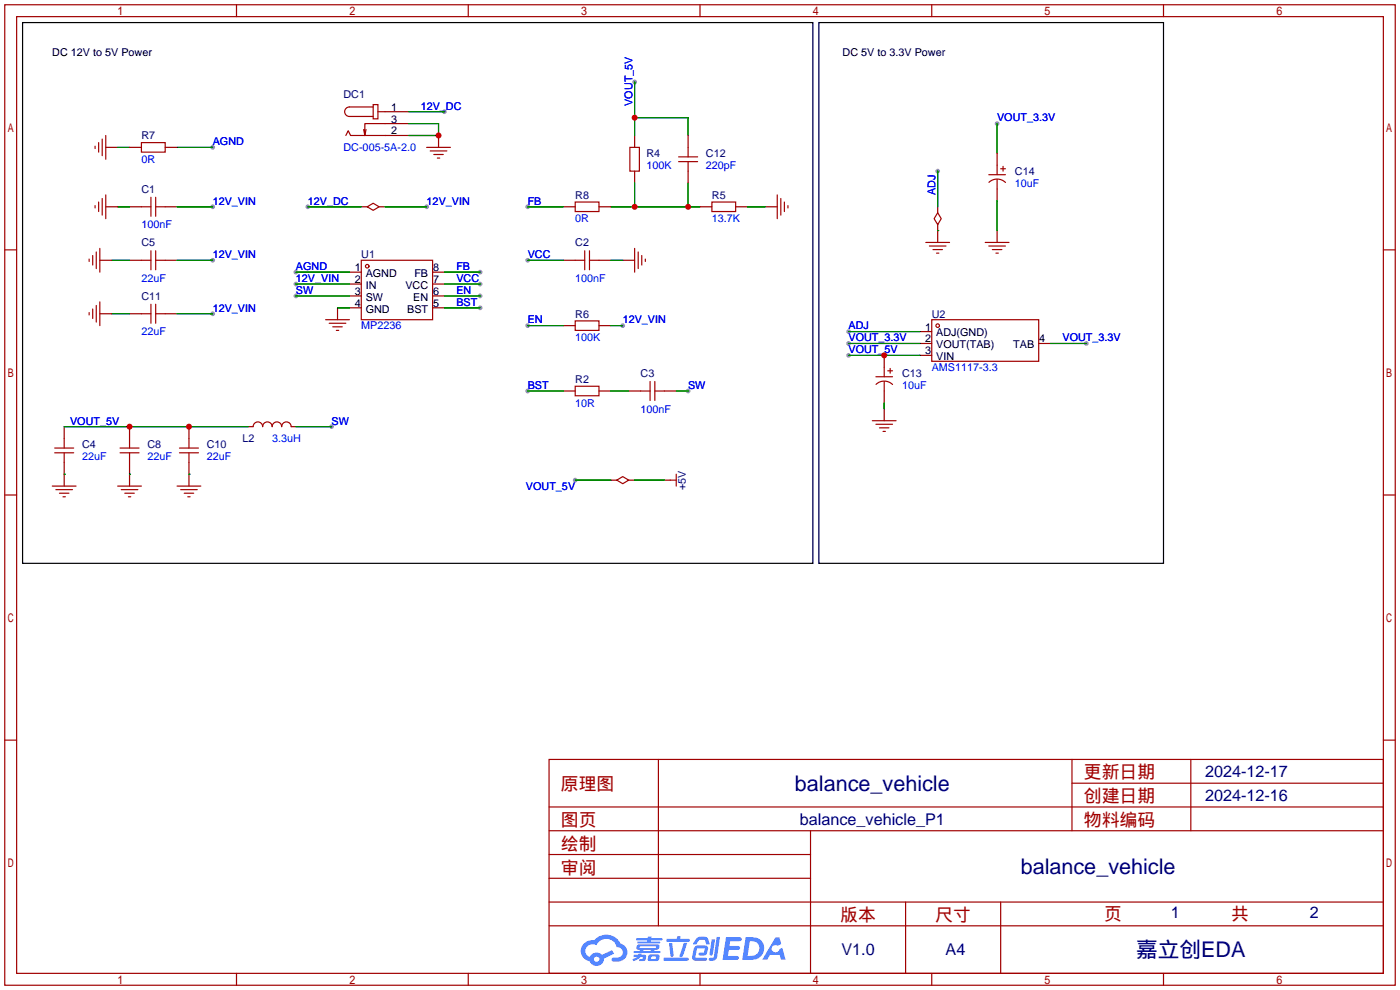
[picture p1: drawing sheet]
<svg xmlns="http://www.w3.org/2000/svg" width="299mm" height="212mm" viewBox="0 0 299 212" stroke-linecap="round" stroke-linejoin="round" font-family="sans-serif">
<g fill="#999">
<circle cx="112.8" cy="83.6" r=".51"/>
<circle cx="135.6" cy="17.5" r=".51"/>
<circle cx="45.5" cy="44.2" r=".51"/>
<circle cx="45.5" cy="55.6" r=".51"/>
<circle cx="112.8" cy="55.6" r=".51"/>
<circle cx="147.1" cy="83.6" r=".51"/>
<circle cx="70.9" cy="91.2" r=".51"/>
<circle cx="45.5" cy="31.5" r=".51"/>
<circle cx="133.1" cy="69.6" r=".51"/>
<circle cx="112.8" cy="69.6" r=".51"/>
<circle cx="112.8" cy="44.2" r=".51"/>
<circle cx="45.5" cy="67.1" r=".51"/>
<circle cx="63.2" cy="58.2" r=".51"/>
<circle cx="63.2" cy="60.7" r=".51"/>
<circle cx="63.2" cy="63.2" r=".51"/>
<circle cx="102.6" cy="58.2" r=".51"/>
<circle cx="102.6" cy="60.7" r=".51"/>
<circle cx="102.6" cy="63.2" r=".51"/>
<circle cx="102.6" cy="65.8" r=".51"/>
<circle cx="181.4" cy="75.9" r=".51"/>
<circle cx="181.4" cy="73.4" r=".51"/>
<circle cx="213.1" cy="26.4" r=".51"/>
<circle cx="181.4" cy="70.9" r=".51"/>
<circle cx="232.2" cy="73.4" r=".51"/>
<circle cx="95" cy="23.9" r=".51"/>
<circle cx="91.2" cy="44.2" r=".51"/>
<circle cx="65.8" cy="44.2" r=".51"/>
<circle cx="122.9" cy="102.6" r=".51"/>
<circle cx="200.4" cy="36.6" r=".51"/>
</g>
<g fill="none" stroke="#a10000" stroke-width=".25">
<path d="M1 1h297.2v209.6h-297.2zM3.6 3.6h292.1v204.4h-292.1zM50.5 1v2.6M100.1 1v2.6M149.6 1v2.6M199.1 1v2.6M248.7 1v2.6M1 53.4h2.6M295.7 53.4h2.5M1 105.8h2.6M295.7 105.8h2.5M1 158.2h2.6"/>
<path d="M295.7 158.2h2.5M117.3 162.3h178.4v45.7h-178.4zM117.3 177.5h178.4M117.3 172.5h178.4M140.7 162.3v35.6M173.2 177.5v30.5M229.1 162.3v15.2M229.1 167.4h66.6M254.5 162.3v15.2M117.3 182.6h55.9M117.3 197.9h178.4M117.3 192.8h178.4"/>
<path d="M117.3 187.7h55.9M193.5 192.8v15.2M213.9 192.8v15.2M50.5 208v2.6M100.1 208v2.6M149.6 208v2.6M199.1 208v2.6M248.7 208v2.6"/>
</g>
<g fill="#5487ff">
<path d="M155.2 200.3h2.6a.48 .48 0 0 1 .7 .4 .48 .48 0 0 1-.6 .4h-1.8l-.2 1.1h1.9a.43 .43 0 0 1 .4 .4 .43 .43 0 0 1-.5 .4h-1.9l-.2 1.3h1.7a.45 .45 0 0 1 .5 .2 .45 .45 0 0 1-.1 .6h-3.3z"/>
<path d="M165.7 200.3h.9l.4 1.5-.8 .3a.84 .84 0 0 0-1.2 .3 .84 .84 0 0 0 .4 1.1 .84 .84 0 0 0 1.1-.4l.1-.2 .6-.3 .7 2.5h-1l-.2-1h-2.1l-.6 1h-1.1z"/>
<path d="M152.1 200.8h.7l-.5 3.1a.36 .36 0 0 1-.3 .3 .36 .36 0 0 1-.4-.3z"/>
<path d="M153.2 200.2h.7l-.6 4.3a1.13 1.13 0 0 1-1.8 .6l.2-.4h.7l.2-.2z"/>
<path d="M148.9 200.6l.6-.4h1a.77 .77 0 0 1 .9 .5l.3 1-.2 .2h-.5l-.3-.9-.2-.2-1 .1-.7 1-.6-.1-.1-.2z"/>
<path d="M148.4 202.4l.6-.3h1.7a.81 .81 0 0 1 .7 .5 .81 .81 0 0 1-.2 .8 .81 .81 0 0 1-.9 .8h-.7a.32 .32 0 0 1-.3-.3 .32 .32 0 0 1 .4-.3h.7l.2-.9-1.6 .1-.4 1.8 2.2 .1a.32 .32 0 0 1 .3 .4 .32 .32 0 0 1-.4 .2h-2.2l-.5-.3-.1-.5z"/>
<path d="M141.9 204.7h5a.33 .33 0 0 1 .3 .3 .33 .33 0 0 1-.3 .3h-4.9l-.2-.1z"/>
<path d="M146.1 201.5h.8l-.7 2a.98 .98 0 0 1-.7 1.1l-.3-.3z"/>
<path d="M143 201.6h.7l.3 2.5a.34 .34 0 0 1-.3 .4 .34 .34 0 0 1-.4-.3z"/>
<path d="M142.5 200.7h2.1l.3-.6h.6l-.1 .6h1.7a.32 .32 0 0 1 .4 .3 .32 .32 0 0 1-.4 .3h-4.5l-.2-.2z"/>
<path d="M135.5 204.1h.9l.1-.3h.6v.3h.8a.82 .82 0 0 1-.5 1.3h-.8v-.4l.7-.1 .1-.3a.68 .68 0 0 0-1 .4l-1.1 .4-.1-.4 .9-.5h-.7z"/>
<path d="M136 200.5h2.4l.1-.3h.7v.3h2.2l.2 .3-.2 .2h-2.3v.2h1.8l.2 .3-.2 .1h-4.5l-.1-.4h2l.1-.2h-2.3l-.1-.2z"/>
<path d="M159.4 200.3l-.8 4.9h1.7a2.5 2.5 0 0 0 3-2.5 2.5 2.5 0 0 0-3.1-2.4zM160.3 201.1a1.61 1.61 0 0 1 2 1.5 1.61 1.61 0 0 1-1.8 1.7h-.7z"/>
<path d="M136.2 202a.55 .55 0 0 0-.2 .8 .55 .55 0 0 0 .7 .2l.1 .3h-1.3v.3l5.4 .1 .3-.2-.2-.2h-1.2l.2-.3a.7 .7 0 0 0 .8-.3 .7 .7 0 0 0 0-.8l-4.2-.1zM136.8 202.3l3.3-.1 .1 .1-.2 .3h-3.2zM137.5 203h1.7l-.2 .3h-1.4z"/>
<path d="M138.6 204.2a1.05 1.05 0 0 0 0 1.2 2.91 2.91 0 0 0 2.2-.2 .98 .98 0 0 0 0-1.2h-1.6zM139.2 204.5l.9-.1 .1 .4-.2 .2-.8-.1z"/>
<path d="M124.9 201.6a2.23 2.23 0 0 0-.7 2.3 2.23 2.23 0 0 0 1.8 1.6 1.58 1.58 0 0 0 1.8 .9 1.58 1.58 0 0 0 1.3-1.5l2.2-1.1-.5-.7-2.1 1a1.65 1.65 0 0 0-2.7 .4 1.45 1.45 0 0 1-.8-1.9 1.45 1.45 0 0 1 2-.7l.3 .1a2.3 2.3 0 0 1 2.3-1.3 2.3 2.3 0 0 1 2 1.7 1.12 1.12 0 0 1 1.3 1 1.12 1.12 0 0 1-1.1 1.2h-.7a.45 .45 0 0 0-.6 .4 .45 .45 0 0 0 .5 .5 2.21 2.21 0 0 0 2.2-.5 2.21 2.21 0 0 0 .5-2.3 2.13 2.13 0 0 0-1.3-1.1 3.3 3.3 0 0 0-5.6-.7l-1.1 .1zM127 205a.57 .57 0 0 1 1.1 0 .57 .57 0 0 1-1.1 0z"/>
</g>
<g fill="none" stroke="#870000" stroke-width=".25">
<path d="M22.6 31.5h2.5M27.7 31.5h2.5M35.3 31.5h2.5M82.3 23.9h5.1M82.3 29h5.1M82.3 26.4h5.1M93.7 29v2.5M135.6 29v2.5M135.6 36.6v2.5M147.1 29v2.5M147.1 36.6v2.5M213.1 32.8v2.5"/>
<path d="M21.3 55.6h2.6M22.6 44.2h2.5M27.7 55.6h2.5M27.7 44.2h2.5M35.3 55.6h2.5M35.3 44.2h2.5M74.7 58.2h2.5M77.2 44.2h1.3M81 44.2h1.3M92.5 58.2h2.5M120.4 55.6h2.5M120.4 44.2h2.5"/>
<path d="M128 55.6h2.6M128 44.2h2.6M133.1 55.6h2.5M149.6 44.2h2.5M157.2 44.2h2.6M163.6 44.2h2.5M200.4 44.2v1.3M200.4 48v3.8M213.1 40.4v2.5M213.1 49.3v2.5M21.3 67.1h2.6M27.7 67.1h2.5"/>
<path d="M35.3 67.1h2.5M72.1 65.8v2.5M74.7 60.7h2.5M74.7 63.2h2.5M74.7 65.8h2.5M92.5 60.7h2.5M92.5 63.2h2.5M92.5 65.8h2.5M120.4 69.6h2.5M128 69.6h2.6M189 75.9v2.6M196.6 70.9h2.5"/>
<path d="M196.6 73.4h2.5M196.6 75.9h2.5M222 73.4h2.5M13.7 91.2v2.5M13.7 98.8v5.1M27.7 91.2v2.5M27.7 98.8v5.1M40.4 91.2v2.5M40.4 98.8v5.1M53.1 91.2h1M62.2 91.2h1M120.4 83.6h2.5"/>
<path d="M128 83.6h2.6M134.4 83.6h2.5M142 83.6h2.5M189 83.6v2.5M189 87.4v2.5M130.6 102.6h1.2M134.4 102.6h1.2M142 102.6h1.3"/>
</g>
<g fill="none" stroke="#a10000" stroke-width=".25">
<path d="M20.3 31.2v.6M21.1 30.5v2M21.8 29.7v3.6M22.6 29v5M30.2 30.5h5.1v2h-5.1zM73.9 29l.5-1.1 .5 1.1h7.4M78.2 27.7l-.2 1.3M79.8 22.4h1v3h-1zM79.8 22.9h-5.1a1.02 1.02 0 0 0-1 1 1.02 1.02 0 0 0 1 1h5.1M80.8 23.9h1.5M82.3 26.4h-4.3v2.6l-.3-1.3M91.2 31.5h5.1"/>
<path d="M91.9 32.3h3.6M92.7 33h2M93.5 33.8h.5M134.6 31.5h2.1v5.1h-2.1zM145 34.5h4.1M145 33.5h4.1M147.1 31.5v2M147.1 34.5v2.1M211.3 37.3h3.6M211.4 39a2.54 2.54 0 0 1 3.5 0M213.1 35.3v2M213.1 38.4v2"/>
<path d="M213.9 36.1h1M214.4 35.6v1M19 55.4v.5M19.8 54.6v2M20.3 43.9v.5M20.6 53.8v3.6M21.1 43.2v2M21.3 53.1v5.1M21.8 42.4v3.6M22.6 41.7v5M30.2 55.6h2.1M30.2 44.2h2.1"/>
<path d="M32.3 42.2v4M32.3 53.6v4.1M33.3 55.6h2M33.3 44.2h2M33.3 42.2v4M33.3 53.6v4.1M77.2 55.6h15.3v12.7h-15.3zM78.5 44.2l1.3-.8 1.2 .8-1.2 .8zM122.9 43.2h5.1v2h-5.1zM122.9 55.6h2.1M125 53.6v4.1M126 55.6h2"/>
<path d="M126 53.6v4.1M135.6 53.1v5.1M136.4 53.8v3.6M137.2 54.6v2M137.9 55.4v.5M152.1 43.2h5.1v2h-5.1zM166.1 41.7v5M166.9 42.4v3.6M167.6 43.2v2M168.4 43.9v.5M197.9 51.8h5M198.6 52.6h3.6"/>
<path d="M199.4 53.3h2M200.2 54.1h.5M200.4 45.5l.8 1.2-.8 1.3-.8-1.3zM210.6 51.8h5M211.3 52.6h3.6M212.1 53.3h2M212.9 54.1h.5M19 66.8v.5M19.8 66v2.1M20.6 65.3v3.5M21.3 64.5v5.1M30.2 67.1h2.1"/>
<path d="M32.3 65v4.1M33.3 65v4.1M33.3 67.1h2M69.6 68.3h5.1M70.4 69.1h3.5M71.1 69.8h2.1M71.9 70.6h.5M122.9 68.6h5.1v2h-5.1zM189 78.5v2M189.7 79.2h1.1M190.2 78.7v1.1M199.1 68.3h22.9v8.9h-22.9z"/>
<path d="M11.7 95.8h4M11.7 96.8h4M13.7 93.7v2.1M13.7 96.8v2M25.7 95.8h4M25.7 96.8h4M27.7 93.7v2.1M27.7 96.8v2M38.4 95.8h4M38.4 96.8h4M40.4 93.7v2.1M40.4 96.8v2"/>
<path d="M54.1 91.2a1.02 1.02 0 0 1 1-1 1.02 1.02 0 0 1 1 1 1.02 1.02 0 0 1 1.1-1 1.02 1.02 0 0 1 1 1 1.02 1.02 0 0 1 1-1 1.02 1.02 0 0 1 1 1 1.02 1.02 0 0 1 1-1 1.02 1.02 0 0 1 1 1M122.9 82.5h5.1v2.1h-5.1zM136.9 83.6h2M138.9 81.5v4.1M140 83.6h2M140 81.5v4.1M186.4 89.9h5.1M187.2 80.5h3.6M187.2 90.7h3.6M187.2 82.2a2.54 2.54 0 0 1 3.6 0M188 91.4h2M188.7 92.2h.5"/>
<path d="M189 81.5v2.1M11.2 103.9h5.1M11.9 104.6h3.6M12.7 105.4h2M13.5 106.2h.5M25.1 103.9h5.1M25.9 104.6h3.6M26.7 105.4h2M27.4 106.2h.5M37.8 103.9h5.1M38.6 104.6h3.6M39.4 105.4h2"/>
<path d="M40.1 106.2h.5M131.8 102.6l1.3-.7 1.3 .7-1.3 .8zM143.3 102.6h1.2M144.5 101.3v2.6"/>
<circle cx="78.5" cy="56.9" r=".38"/>
<circle cx="200.4" cy="69.6" r=".38"/>
</g>
<g fill="none" stroke="#008700" stroke-width=".25">
<path d="M135.6 17.5v11.5M25.1 31.5h2.6M37.8 31.5h7.7M87.4 26.4h6.3v2.6h-6.3M87.4 23.9h7.6M135.6 39.1v5.1M135.6 25.1h11.5v3.9M147.1 39.1v5.1M200.4 36.6v7.6M213.1 26.4v6.4M23.9 55.6h3.8M25.1 44.2h2.6"/>
<path d="M37.8 55.6h7.7M37.8 44.2h7.7M63.2 58.2h11.5M65.8 44.2h11.4M82.3 44.2h8.9M95 58.2h7.6M112.8 55.6h7.6M112.8 44.2h7.6M130.6 55.6h2.5M130.6 44.2h19M159.8 44.2h3.8M200.4 49.3h.1"/>
<path d="M213.1 42.9v6.4M23.9 67.1h3.8M37.8 67.1h7.7M63.2 60.7h11.5M63.2 63.2h11.5M72.1 65.8h2.6M95 60.7h7.6M95 63.2h7.6M95 65.8h7.6M112.8 69.6h7.6M130.6 69.6h2.5M181.4 75.9h15.2"/>
<path d="M181.4 73.4h15.2M181.4 70.9h15.2M224.5 73.4h7.7M13.7 91.2h39.4M63.2 91.2h7.7M112.8 83.6h7.6M130.6 83.6h3.8M144.5 83.6h2.6M189 86.1v1.3M13.7 101.3h.1M27.7 101.3h.1M40.4 101.3h.1"/>
<path d="M122.9 102.6h7.7M135.6 102.6h6.4"/>
</g>
<path d="M4.8 4.8h168.9v115.6h-168.9zM175 4.8h73.7v115.6h-73.7z" fill="none" stroke="#000" stroke-width=".25"/>
<g fill="#c00">
<circle cx="27.7" cy="91.2" r=".63"/>
<circle cx="40.4" cy="91.2" r=".63"/>
<circle cx="135.6" cy="44.2" r=".63"/>
<circle cx="147.1" cy="44.2" r=".63"/>
<circle cx="135.6" cy="25.1" r=".63"/>
<circle cx="189" cy="75.9" r=".63"/>
<circle cx="93.7" cy="29" r=".63"/>
</g>
<g font-size="4.6" fill="#000080">
<text x="169.9" y="169">balance_vehicle</text>
<text x="218.1" y="186.8">balance_vehicle</text>
<text x="242.8" y="204.6">嘉立创EDA</text>
</g>
<g font-size="3.8" fill="#a00000">
<text x="231.6" y="166.4">更新日期</text>
<text x="119.9" y="168.9">原理图</text>
<text x="231.6" y="171.5">创建日期</text>
<text x="119.9" y="176.5">图页</text>
<text x="231.6" y="176.5">物料编码</text>
<text x="119.9" y="181.6">绘制</text>
<text x="119.9" y="186.7">审阅</text>
<text x="179.6" y="196.9">版本</text>
<text x="199.9" y="196.9">尺寸</text>
<text x="236" y="196.6">页</text>
<text x="263.1" y="196.6">共</text>
</g>
<g font-size="3.5" fill="#000080">
<text x="257.6" y="166.1">2024-12-17</text>
<text x="257.6" y="171.1">2024-12-16</text>
<text x="170.9" y="176.2">balance_vehicle_P1</text>
<text x="250.2" y="196.3">1</text>
<text x="280" y="196.3">2</text>
<text x="179.8" y="204.2">V1.0</text>
<text x="202.1" y="204.2">A4</text>
</g>
<g font-size="2.3">
<text x="11.2" y="12">DC 12V to 5V Power</text>
<text x="180.1" y="12">DC 5V to 3.3V Power</text>
<text x="83.6" y="23.6">1</text>
<text x="83.6" y="28.7">2</text>
<text x="83.6" y="26.2">3</text>
<text x="75.8" y="57.9">1</text>
<text x="78.2" y="59.2">AGND</text>
<text x="88.6" y="59.2">FB</text>
<text x="92.6" y="57.9">8</text>
<text x="75.8" y="60.5">2</text>
<text x="75.8" y="63">3</text>
<text x="75.8" y="65.6">4</text>
<text x="78.2" y="61.7">IN</text>
<text x="78.2" y="64.3">SW</text>
<text x="86.6" y="61.7">VCC</text>
<text x="88.3" y="64.3">EN</text>
<text x="92.6" y="65.6">5</text>
<text x="92.6" y="63">6</text>
<text x="92.6" y="60.5">7</text>
<text x="78.2" y="66.8">GND</text>
<text x="87" y="66.8">BST</text>
<text x="197.7" y="70.6">1</text>
<text x="200.1" y="71.9">ADJ(GND)</text>
<text x="197.7" y="73.2">2</text>
<text x="197.7" y="75.7">3</text>
<text x="200.1" y="74.4">VOUT(TAB)</text>
<text x="200.1" y="77">VIN</text>
<text x="216.6" y="74.4">TAB</text>
<text x="222.1" y="73.2">4</text>
</g>
<g font-size="2.3" fill="#000080">
<text x="73.4" y="20.9">DC1</text>
<text x="30.2" y="29.8">R7</text>
<text x="138.2" y="33.6">R4</text>
<text x="150.9" y="33.6">C12</text>
<text x="30.2" y="41.2">C1</text>
<text x="216.9" y="37.4">C14</text>
<text x="122.9" y="42.5">R8</text>
<text x="152.1" y="42.5">R5</text>
<text x="30.2" y="52.6">C5</text>
<text x="122.9" y="52.6">C2</text>
<text x="77.2" y="55.2">U1</text>
<text x="30.2" y="64.1">C11</text>
<text x="122.9" y="67.9">R6</text>
<text x="199.1" y="67.9">U2</text>
<text x="122.9" y="81.8">R2</text>
<text x="136.9" y="80.6">C3</text>
<text x="192.8" y="80.6">C13</text>
<text x="17.5" y="95.8">C4</text>
<text x="31.5" y="95.8">C8</text>
<text x="44.2" y="95.8">C10</text>
<text x="51.8" y="94.5">L2</text>
<text x="146.6" y="104.7" transform="rotate(-90 146.6 104.7)">+5V</text>
</g>
<g font-size="2.3" fill="#00f">
<text x="89.9" y="23.4">12V_DC</text>
<text x="135.2" y="22.6" transform="rotate(-90 135.2 22.6)">VOUT_5V</text>
<text x="213.1" y="26">VOUT_3.3V</text>
<text x="30.2" y="34.8">0R</text>
<text x="45.5" y="31">AGND</text>
<text x="73.4" y="32.3">DC-005-5A-2.0</text>
<text x="138.2" y="36.1">100K</text>
<text x="150.9" y="36.1">220pF</text>
<text x="199.9" y="41.7" transform="rotate(-90 199.9 41.7)">ADJ</text>
<text x="216.9" y="39.9">10uF</text>
<text x="45.5" y="43.7">12V_VIN</text>
<text x="65.8" y="43.7">12V_DC</text>
<text x="91.2" y="43.7">12V_VIN</text>
<text x="112.8" y="43.7">FB</text>
<text x="122.9" y="47.5">0R</text>
<text x="152.1" y="47.5">13.7K</text>
<text x="30.2" y="48.8">100nF</text>
<text x="45.5" y="55.2">12V_VIN</text>
<text x="63.2" y="57.7">AGND</text>
<text x="97.5" y="57.7">FB</text>
<text x="112.8" y="55.2">VCC</text>
<text x="30.2" y="60.2">22uF</text>
<text x="63.2" y="60.2">12V_VIN</text>
<text x="63.2" y="62.8">SW</text>
<text x="97.5" y="60.2">VCC</text>
<text x="97.5" y="62.8">EN</text>
<text x="97.5" y="65.3">BST</text>
<text x="122.9" y="60.2">100nF</text>
<text x="30.2" y="71.7">22uF</text>
<text x="45.5" y="66.6">12V_VIN</text>
<text x="77.2" y="70.4">MP2236</text>
<text x="112.8" y="69.1">EN</text>
<text x="133.1" y="69.1">12V_VIN</text>
<text x="181.4" y="70.4">ADJ</text>
<text x="122.9" y="72.9">100K</text>
<text x="181.4" y="75.5">VOUT_5V</text>
<text x="181.4" y="72.9">VOUT_3.3V</text>
<text x="227.1" y="72.9">VOUT_3.3V</text>
<text x="112.8" y="83.1">BST</text>
<text x="147.1" y="83.1">SW</text>
<text x="192.8" y="83.1">10uF</text>
<text x="199.1" y="79.3">AMS1117-3.3</text>
<text x="122.9" y="86.9">10R</text>
<text x="136.9" y="88.2">100nF</text>
<text x="15" y="90.7">VOUT_5V</text>
<text x="58.2" y="94.5">3.3uH</text>
<text x="70.9" y="90.7">SW</text>
<text x="17.5" y="98.3">22uF</text>
<text x="31.5" y="98.3">22uF</text>
<text x="44.2" y="98.3">22uF</text>
<text x="112.4" y="104.7">VOUT_5V</text>
</g>
</svg>
